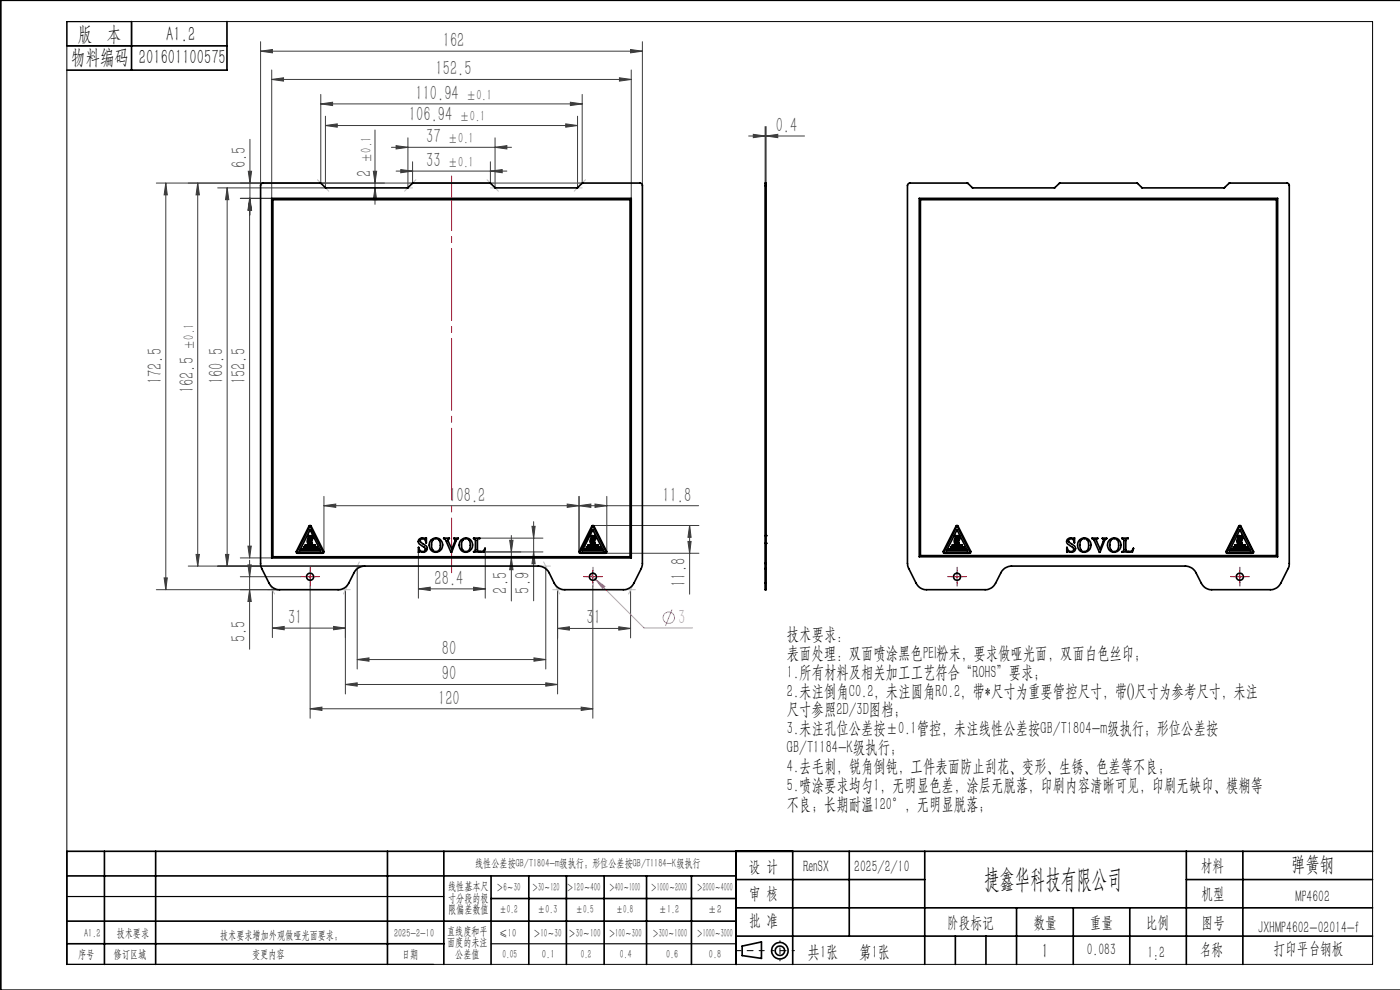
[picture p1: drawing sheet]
<svg xmlns="http://www.w3.org/2000/svg" width="297mm" height="210mm" viewBox="0 0 297 210" stroke-linecap="round" stroke-linejoin="round" font-family="sans-serif">
<g fill="none" stroke="#f0f" stroke-width=".21">
<path d="M125.2 121.8l11.4 11.4h10.3M126.3 122.9l2 1.5-.5 .5zM142.6 129.3l-1.4 3.5"/>
<circle cx="141.9" cy="131" r="1.2"/>
</g>
<g fill="none" stroke="#000" stroke-width=".35">
<path d="M14.2 9.7h34M27.9 4.6v10.3M48.2 4.6v10.3h-34M297.1 .1h-296.9v209.9h296.9M14.2 195.4h142M14.2 185.8h142M22.2 180.6v24M33 180.6v24M82.2 180.6v24M94.2 180.6v24M104.2 185.8v18.8M104.2 190.6h52"/>
<path d="M112.2 185.8v18.8M120.2 185.8v18.8M128.2 185.8v18.8M137.2 185.8v18.8M146.7 185.8v18.8M156.2 180.6v24M156.2 186.6h40M156.2 198.6h135M156.2 192.6h135M168.2 180.6v24M180.2 180.6v18M196.2 180.6v24"/>
<path d="M202.7 198.6v6M209.2 198.6v6M215.7 192.6v12M227.7 192.6v12M239.7 192.6v12M251.7 186.6h39.5M251.7 180.6v24M263.7 180.6v24M291.2 180.6h-277v24M14.2 200.2h80M157.4 200.7l4.1-.9v3.5l-4.1-.6z"/>
<circle cx="165.5" cy="201.7" r="1.74"/>
<circle cx="165.5" cy="201.7" r="1"/>
</g>
<g fill="none" stroke="#3c3c3c" stroke-width=".21">
<path d="M55.3 10.9l2.5-.4v.7zM55.3 8.8v30.6M55.3 10.9h81M57.6 16.9l2.5-.4v.7zM57.6 14.8v27.3h-6.6M57.6 16.9h76.3M131.4 16.5l2.5 .4-2.5 .3zM133.8 10.5l2.5 .4-2.5 .3zM133.9 14.8v27.3M136.3 8.8v30.6M33.2 38.8h90.4M35.2 38.8l.3 2.5h-.7z"/>
<path d="M35.2 38.8v86.3M41.9 38.8v81.3M41.9 38.8l.4 2.5h-.7zM46.2 39.9h22.9M48.2 39.9v80.2M48.2 39.9l.3 2.5h-.7zM52.7 36.3h.7l-.4 2.5zM53 29.6v16M68.1 22l2.5-.3v.7zM68.1 20v18.8M68.1 22h55.4M69 26.6l2.5-.3v.7z"/>
<path d="M69 24.7v15.2M69 26.6h53.5M79.2 36.3h.7l-.3 2.5zM79.6 27.6v15.7M79.6 39.9l.3 2.5h-.7zM83 31.2h25.5M84 30.9l2.5 .3-2.5 .4zM84 36.3h23.5M85 36l2.5 .3-2.5 .3zM86.5 29.2v10.7M87.5 34.3v4.5M104 36.3l2.5-.3v.6z"/>
<path d="M104 34.3v4.5M105 31.2l2.5-.3v.7zM105 29.2v10.7M120 26.3l2.5 .3-2.5 .4zM121 21.7l2.5 .3-2.5 .4zM122.5 24.7v15.2M123.5 20v18.8M158.8 28.8h11.9M159.8 28.5l2.5 .3-2.5 .4zM162.3 26.8v12M162.5 28.8l2.5-.3v.7zM162.5 26.8v12"/>
<path d="M53 42.1v76.2M53 42.1l.3 2.5h-.7zM53 42.1l.4 2.5h-.7zM41.6 117.6h.7l-.4 2.5zM47.8 117.6h.7l-.3 2.5zM51 118.3h6.6M52.6 115.8h.7l-.3 2.5zM52.6 119.8h.7l-.3 2.5zM53 118.8v18.9M68.7 107.3l2.5-.4v.7zM68.7 105.3v11.8M68.7 107.3h79.5"/>
<path d="M88.8 117.1v9.8M101.8 114.2h13.4M102.9 116.3v10.6M108.1 114.6h.7l-.3 2.5zM108.5 113.6v13.9M108.5 118.3l.3 2.6h-.7zM112.9 111.6h.6l-.3 2.6zM113.2 117.1l.3 2.5h-.6zM113.2 110.7v16.8M115.2 117.1h-12.5M120.3 106.9l2.5 .4-2.5 .3zM122.8 105.3v11.8"/>
<path d="M122.8 107.3l2.5-.4v.7zM125.8 111.5h22.5M126.2 106.9l2.5 .4-2.5 .3zM128.5 117.4h19.8M128.7 105.3v11.8M145.9 114.9h.7l-.3 2.5zM146.3 111.5l.3 2.5h-.7zM146.3 111.5v14.5M33.2 125.1h26.1M34.8 122.6h.7l-.3 2.5zM39.9 120.1h37.4M51 122.3h12.8"/>
<path d="M53 125.1l.3 2.5h-.7zM57.8 133.2l2.5-.3v.7zM57.8 125.1v10.1M57.8 133.2h15.5M65.8 124.3v28.1M70.8 132.9l2.5 .3-2.5 .4zM73.3 125.1v22.1M75.8 139.9l2.5-.3v.7zM75.8 120.1v21.8M75.8 139.9h40M88.8 124.9l2.5-.3v.7zM88.8 124.9h14.1"/>
<path d="M100.5 124.6l2.4 .3-2.4 .4zM113.3 139.6l2.5 .3-2.5 .4zM115.8 120.1v21.8M118.3 133.3l2.5-.3v.7zM118.3 125.1v22.1M118.3 133.3h15.5M125.8 124.3v28.1M131.3 133l2.5 .3-2.5 .4zM133.8 125.1v10.2M65.8 150.3l2.5-.3v.7zM65.8 150.3h60M73.3 145.2l2.5-.4v.7z"/>
<path d="M73.3 145.2h45M115.8 144.8l2.5 .4-2.5 .3zM123.3 150l2.5 .3-2.5 .4z"/>
</g>
<path d="M95.8 37.3v84.2" fill="none" stroke="#f00" stroke-width=".21" stroke-dasharray="15.2 1.3 1.3 1.3" stroke-dashoffset="3.6"/>
<g fill="none" stroke="#f00" stroke-width=".21" stroke-dasharray="15.2 1.3 1.3 1.3">
<path d="M64.5 122.3h-.7M65.8 121.1v-.8M65.8 123.6v.7M67 122.3h.8M124.5 122.3h-.7M125.8 121.1v-.8M125.8 123.6v.7M127 122.3h.8M201.8 122.3h-.8M203 121.1v-.8M203 123.6v.7M204.3 122.3h.7"/>
<path d="M261.8 122.3h-.8M263 121.1v-.8M263 123.6v.7M264.3 122.3h.7"/>
</g>
<path d="M64.5 122.3h2.5M65.8 121.1v2.5M124.5 122.3h2.5M125.8 121.1v2.5M201.8 122.3h2.5M203 121.1v2.5M261.8 122.3h2.5M263 121.1v2.5" fill="none" stroke="#f00" stroke-width=".21"/>
<path d="M162.1 201.7h-6" fill="none" stroke="#000" stroke-width=".21" stroke-dasharray="15.2 1.3 1.3 1.3" stroke-dashoffset="14.1"/>
<path d="M168.5 201.7h-4.8" fill="none" stroke="#000" stroke-width=".21" stroke-dasharray="15.2 1.3 1.3 1.3" stroke-dashoffset="14.7"/>
<path d="M165.5 199.6v4.2" fill="none" stroke="#000" stroke-width=".21" stroke-dasharray="15.2 1.3 1.3 1.3" stroke-dashoffset="15"/>
<path d="M14.2 4.6h13.7v5.1h-13.7zM14.2 190.2h80M14.2 204.6h77.8M104.2 200.2h52" fill="none" stroke="#000" stroke-width=".25"/>
<path d="M14.2 4.6h277v200h-277z" fill="none" stroke="#000" stroke-width=".21"/>
<g fill="none" stroke="#c0c0c0" stroke-width=".21">
<path d="M67.3 38.1l.8 .8M67.9 38.8h1.1M68.1 39.9h1M69 39.8l.7 .8M86.5 39.9h1M86.5 38.8h1.1M86.6 39.8l-.8 .8M88.2 38.1l-.7 .8M103.3 38.1l.8 .8M103.9 38.8h1.1M104 39.9h1.1M105 39.8l.7 .8"/>
<path d="M122.4 39.9h1.1M122.5 38.8h1.1M122.6 39.8l-.8 .8M124.2 38.1l-.8 .8M76.2 119.2l-1.1 2.3M115.3 119.2l1.2 2.3M56.8 125.1h2.5M57.1 123.7l1.1 2.3M71.7 125.1h2.6M74 123.7l-1.2 2.3M74.8 120.1h2.5M114.2 120.1h2.6"/>
<path d="M117.3 125.1h2.5M117.6 123.7l1.1 2.3M132.2 125.1h2.6M134.5 123.7l-1.2 2.3"/>
</g>
<g fill="#3c3c3c">
<path d="M70.8 132.9l2.5 .3-2.5 .4zM57.8 133.2l2.5-.3v.7z"/>
<path d="M85 36l2.5 .3-2.5 .3zM104 36.3l2.5-.3v.6zM84 30.9l2.5 .3-2.5 .4zM105 31.2l2.5-.3v.7zM69 26.6l2.5-.3v.7zM120 26.3l2.5 .3-2.5 .4zM75.8 139.9l2.5-.3v.7zM113.3 139.6l2.5 .3-2.5 .4zM73.3 145.2l2.5-.4v.7zM115.8 144.8l2.5 .4-2.5 .3zM118.3 133.3l2.5-.3v.7zM131.3 133l2.5 .3-2.5 .4z"/>
<path d="M68.1 22l2.5-.3v.7zM121 21.7l2.5 .3-2.5 .4z"/>
<path d="M55.3 10.9l2.5-.4v.7zM133.8 10.5l2.5 .4-2.5 .3zM65.8 150.3l2.5-.3v.7zM123.3 150l2.5 .3-2.5 .4zM88.8 124.9l2.5-.3v.7zM100.5 124.6l2.4 .3-2.4 .4z"/>
<path d="M57.6 16.9l2.5-.4v.7zM131.4 16.5l2.5 .4-2.5 .3z"/>
<path d="M68.7 107.3l2.5-.4v.7zM120.3 106.9l2.5 .4-2.5 .3z"/>
<path d="M34.8 122.6h.7l-.3 2.5zM35.2 38.8l.3 2.5h-.7zM79.6 39.9l.3 2.5h-.7zM79.2 36.3h.7l-.3 2.5zM113.2 117.1l.3 2.5h-.6zM112.9 111.6h.6l-.3 2.6z"/>
<path d="M52.6 115.8h.7l-.3 2.5zM53 42.1l.3 2.5h-.7zM53 42.1l.4 2.5h-.7zM52.7 36.3h.7l-.4 2.5z"/>
<path d="M48.2 39.9l.3 2.5h-.7zM47.8 117.6h.7l-.3 2.5zM41.9 38.8l.4 2.5h-.7zM41.6 117.6h.7l-.4 2.5zM52.6 119.8h.7l-.3 2.5zM53 125.1l.3 2.5h-.7zM108.1 114.6h.7l-.3 2.5zM108.5 118.3l.3 2.6h-.7z"/>
<path d="M145.9 114.9h.7l-.3 2.5zM146.3 111.5l.3 2.5h-.7z"/>
<path d="M122.8 107.3l2.5-.4v.7zM126.2 106.9l2.5 .4-2.5 .3z"/>
<path d="M159.8 28.5l2.5 .3-2.5 .4zM162.5 28.8l2.5-.3v.7z"/>
</g>
<path d="M126.3 122.9l2 1.5-.5 .5z" fill="#f0f"/>
<g fill="none" stroke="#000" stroke-width=".35">
<path d="M55.4 39l.4-.2h12.2l1.1 1.1h17.4l1.1-1.1h16.4l1.1 1.1h17.4l1.1-1.1h12.2a.49 .49 0 0 1 .5 .6v80.4l-.3 .8-1.5 3.1a2.4 2.4 0 0 1-2.3 1.4h-12.4a2.4 2.4 0 0 1-2.2-1.4l-1.1-2.2a2.62 2.62 0 0 0-2.3-1.4h-36.9a2.51 2.51 0 0 0-2.2 1.4l-1.1 2.2a2.4 2.4 0 0 1-2.3 1.4h-12.4a2.4 2.4 0 0 1-2.2-1.4l-1.6-3.1-.2-.8v-80.5zM162.3 39.4v-.6h.2v.6M162.3 39.4h.2M162.3 39.4v80.1M162.5 39.4v80.1M192.7 39l.3-.2h12.2l1.1 1.1h17.4l1.1-1.1h16.4l1.1 1.1h17.4l1.1-1.1h12.2a.49 .49 0 0 1 .5 .6v80.4l-.2 .7-1.6 3.2a2.4 2.4 0 0 1-2.2 1.4h-12.4a2.4 2.4 0 0 1-2.3-1.4l-1.1-2.2a2.51 2.51 0 0 0-2.2-1.4h-36.9a2.51 2.51 0 0 0-2.3 1.4l-1.1 2.2a2.4 2.4 0 0 1-2.2 1.4h-12.4a2.4 2.4 0 0 1-2.3-1.4l-1.6-3.2-.2-1v-80.1zM57.6 42.1h76.3v76.2h-76.3zM57.9 42.4h75.8v75.7h-75.8zM195 42.1h76v76h-76zM195.3 42.4h75.5v75.5h-75.5zM64 116.4h3.6v.2h-3.6zM64.4 116h2.8v.2h-2.8z"/>
<path d="M64.8 115.6h2.1v.1h-2.1zM65.3 113.6h.1M65.3 113.6a.56 .56 0 0 1 0 1l.1 .6-.2-.3 .1-.5M65.3 114.4h.1M65.3 113.6v.8M65.6 111.5h.4l2.7 5.5v.3h-5.8l-.1-.3zM65.7 113.6a.56 .56 0 0 1 0 1l.1 .6a.58 .58 0 0 1 0-1zM65.7 114.4h.1M65.7 111.7l.2 .1 2.6 5.2-.1 .2-5.3-.1zM65.8 112.4l2.2 4.4h-4.4zM66.1 113.6a.56 .56 0 0 1 0 1l.1 .6a.58 .58 0 0 1 0-1zM66.1 114.4h.1"/>
<path d="M88.9 114.4a1.75 1.75 0 0 1 1.4-.2l.2-.1v1a.84 .84 0 0 0-1.2-.7l-.2 .5 .9 .6a.87 .87 0 0 1 .5 1.2 .87 .87 0 0 1-1.3 .3h-.3l-.1 .1v-1a.85 .85 0 0 0 .5 .8 .85 .85 0 0 0 .9-.2l-.2-.6-.9-.6a.76 .76 0 0 1-.2-1.1zM91.8 114.5a.93 .93 0 0 1 1.1-.2 .93 .93 0 0 1 .5 1 1.21 1.21 0 0 1-1.1 1.7 1.63 1.63 0 0 1-.5-2.5zM94.1 114.2h1.2l-.3 .1v.3l.8 1.9 .7-1.7a.39 .39 0 0 0-.2-.6l.9 .1-.4 .4-1 2.4h-.1l-1.2-2.7zM98.3 114.4a.92 .92 0 0 1 1.1 0 .92 .92 0 0 1 .4 .9 1.21 1.21 0 0 1-1.1 1.7 1.6 1.6 0 0 1-.4-2.6zM100.5 114.2h1.3l-.5 .3v2.3a1.03 1.03 0 0 0 1.6-.5l-.2 .8h-2.2l.4-.3v-2.3l-.1-.2zM124 116.4h3.6v.2h-3.6zM124.4 116h2.8v.2h-2.8zM124.8 115.6h2.1v.1h-2.1zM125.3 113.6h.1M125.3 113.6a.56 .56 0 0 1 0 1l.1 .6-.2-.3 .1-.5M125.3 114.4h.1M125.3 113.6v.8"/>
<path d="M125.6 111.5h.4l2.7 5.5v.3l-5.6 .1-.3-.2zM125.7 113.7v-.1a.56 .56 0 0 1 0 1l.1 .6a.58 .58 0 0 1 0-1zM125.7 111.8h.2l2.6 5.3h-5.5zM125.7 114.4h.1M125.8 112.4l2.2 4.4h-4.5zM126.1 113.6a.56 .56 0 0 1 .1 1v.6a.58 .58 0 0 1 0-1zM126.1 114.4h.1M162.3 113.6h.1M162.3 115.2h.1M162.3 119.5v1.1M162.3 119.5h.2M162.5 115.2h.1"/>
<path d="M162.5 113.6h.1M162.5 119.5v1.1M201.2 116.4h3.7v.2h-3.7zM201.7 116h2.8v.2h-2.8zM202 115.6h2.1v.1h-2.1zM202.5 113.6a.57 .57 0 0 1 .1 1l.1 .6h-.2v-.8M202.5 113.6l.1 .8M202.5 113.6h.1M202.5 114.4h.1M202.8 111.5h.4l2.8 5.5-.2 .3-5.5 .1-.2-.2zM202.9 111.8h.3l2.5 5.3h-5.4zM202.9 113.7l.1-.1a.56 .56 0 0 1 0 1l.1 .6a.58 .58 0 0 1-.1-1z"/>
<path d="M203 114.4h.1M203 112.4l2.2 4.4h-4.4zM203.3 113.7l.1-.1a.56 .56 0 0 1 0 1l.1 .6a.58 .58 0 0 1-.1-1zM203.4 114.4h.1M226.4 114.4a1.44 1.44 0 0 1 1.4-.1l.2-.2-.1 1a.65 .65 0 0 0-.4-.8 .65 .65 0 0 0-.8 .4l.2 .4a1.75 1.75 0 0 1 1.2 1.5 1.37 1.37 0 0 1-1.7 .4l-.1 .1v-1a.85 .85 0 0 0 .5 .8 .85 .85 0 0 0 1-.2l-.3-.6-.8-.6a.7 .7 0 0 1-.3-1.1zM229.4 114.5a.91 .91 0 0 1 1.1-.2 .91 .91 0 0 1 .4 1 1.18 1.18 0 0 1-1 1.7 1.63 1.63 0 0 1-.5-2.5zM231.7 114.2h1.2l-.4 .2 .9 2.1 .7-1.7a.39 .39 0 0 0-.2-.6l.9 .1-.5 .4-.9 2.4h-.2l-1.1-2.6zM235.7 114.5a.93 .93 0 0 1 1.1-.2 .93 .93 0 0 1 .5 1 1.21 1.21 0 0 1-1.1 1.7 1.63 1.63 0 0 1-.5-2.5zM238 114.2h1.3l-.5 .3v2.3a1.03 1.03 0 0 0 1.6-.5l-.2 .8h-2.2l.4-.3v-2.3v-.2zM261.2 116.4h3.7v.2h-3.7zM261.7 116h2.8v.2h-2.8zM262 115.6h2.1v.1h-2.1z"/>
<path d="M262.5 113.6a.56 .56 0 0 1 .1 1v.6l-.2-.3 .1-.5M262.5 114.4h.1M262.5 113.6v.8M262.5 113.6h.1M262.9 111.5h.3l2.8 5.5-.1 .3-5.6 .1-.2-.2v-.2zM262.9 113.6a.56 .56 0 0 1 .1 1v.6a.58 .58 0 0 1 0-1zM262.9 114.4h.1M263 111.7l.2 .1 2.5 5.1-.1 .3-5.3-.1zM263 112.4l2.3 4.4h-4.5zM263.3 113.6h.1a.68 .68 0 0 1 0 1.2l.1 .4a.61 .61 0 0 1 0-1zM162.3 123.7v1.4h.2v-1.4M162.3 120.6h.2"/>
<path d="M162.3 120.6v3.1M162.3 123.7h.2M162.5 120.6v3.1"/>
<circle cx="92.5" cy="115.6" r="1.47"/>
<circle cx="98.9" cy="115.6" r="1.47"/>
<circle cx="230.1" cy="115.7" r="1.5"/>
<circle cx="236.4" cy="115.7" r="1.5"/>
<circle cx="65.8" cy="122.4" r=".75"/>
<circle cx="125.8" cy="122.3" r=".75"/>
<circle cx="203" cy="122.3" r=".74"/>
<circle cx="263" cy="122.4" r=".75"/>
</g>
<text font-size="5.6" x="208.8" y="188.3">捷鑫华科技有限公司</text>
<g font-size="4.4">
<text x="16.5" y="8.6">版 本</text>
<text x="35.3" y="8.6">A1.2</text>
<text x="15.1" y="13.7">物料编码</text>
<text x="29.5" y="13.7">201601100575</text>
<text x="273.9" y="184.7">弹簧钢</text>
<text x="221" y="203.2">1</text>
</g>
<g font-size="4.4" fill="#3c3c3c">
<text x="93.9" y="10">162</text>
<text x="92.4" y="16">152.5</text>
<text x="88.1" y="21.1">110.94</text>
<text x="86.8" y="25.7">106.94</text>
<text x="164.6" y="28">0.4</text>
<text x="52.2" y="35.7" transform="rotate(-90 52.2 35.7)">6.5</text>
<text x="90.4" y="30.4">37</text>
<text x="90.4" y="35.4">33</text>
<text x="78.7" y="37.6" transform="rotate(-90 78.7 37.6)">2</text>
<text x="34.3" y="81.5" transform="rotate(-90 34.3 81.5)">172.5</text>
<text x="41.1" y="83.4" transform="rotate(-90 41.1 83.4)">162.5</text>
<text x="47.3" y="81.5" transform="rotate(-90 47.3 81.5)">160.5</text>
<text x="52.1" y="81.5" transform="rotate(-90 52.1 81.5)">152.5</text>
<text x="95.3" y="106.4">108.2</text>
<text x="140.5" y="106.4">11.8</text>
<text x="92.2" y="124">28.4</text>
<text x="107.6" y="125.9" transform="rotate(-90 107.6 125.9)">2.5</text>
<text x="112.3" y="125.9" transform="rotate(-90 112.3 125.9)">5.9</text>
<text x="145.4" y="124.5" transform="rotate(-90 145.4 124.5)">11.8</text>
<text x="52.1" y="136.2" transform="rotate(-90 52.1 136.2)">5.5</text>
<text x="61.1" y="132.3">31</text>
<text x="124.4" y="132.4">31</text>
<text x="93.7" y="139">80</text>
<text x="92.9" y="149.5">120</text>
<text x="93.7" y="144.3">90</text>
</g>
<text font-size="4.4" fill="#f0f" x="143.9" y="132.3">3</text>
<g font-size="3.8">
<text x="166.9" y="135.8">技术要求：</text>
<text x="166.9" y="139.8">表面处理：双面喷涂黑色PEI粉末，要求做哑光面，双面白色丝印；</text>
<text x="166.9" y="143.8">1.所有材料及相关加工工艺符合“ROHS”要求；</text>
<text x="166.9" y="147.8">2.未注倒角C0.2，未注圆角R0.2，带*尺寸为重要管控尺寸，带()尺寸为参考尺寸，未注</text>
<text x="166.9" y="151.8">尺寸参照2D/3D图档；</text>
<text x="166.9" y="155.8">3.未注孔位公差按±0.1管控，未注线性公差按GB/T1804-m级执行；形位公差按</text>
<text x="166.9" y="159.8">GB/T1184-K级执行；</text>
<text x="166.9" y="163.8">4.去毛刺，锐角倒钝，工件表面防止刮花、变形、生锈、色差等不良；</text>
<text x="166.9" y="167.8">5.喷涂要求均匀1，无明显色差，涂层无脱落，印刷内容清晰可见，印刷无缺印、模糊等</text>
<text x="166.9" y="171.8">不良；长期耐温120°，无明显脱落；</text>
<text x="171.3" y="203.2">共1张</text>
<text x="182.3" y="203.2">第1张</text>
</g>
<g font-size="3.5">
<text x="158.9" y="184.9">设 计</text>
<text x="170.4" y="184.9">RenSX</text>
<text x="181.2" y="184.9">2025/2/10</text>
<text x="254.7" y="184.7">材料</text>
<text x="158.9" y="190.8">审 核</text>
<text x="254.9" y="190.7">机型</text>
<text x="274.8" y="191.3">MP4602</text>
<text x="158.9" y="196.5">批 准</text>
<text x="200.9" y="196.9">阶段标记</text>
<text x="219.3" y="196.9">数量</text>
<text x="231.2" y="196.9">重量</text>
<text x="243.1" y="196.9">比例</text>
<text x="254.9" y="196.9">图号</text>
<text x="266.9" y="197.9">JXHMP4602-02014-f</text>
<text x="230.6" y="202.5">0.083</text>
<text x="243.4" y="203.2">1:2</text>
<text x="254.5" y="202.5">名称</text>
<text x="270.2" y="202.4">打印平台钢板</text>
</g>
<g font-size="3.1" fill="#3c3c3c">
<text x="98.9" y="21.1">±0.1</text>
<text x="97.5" y="25.7">±0.1</text>
<text x="78.7" y="34.6" transform="rotate(-90 78.7 34.6)">±0.1</text>
<text x="95" y="30.4">±0.1</text>
<text x="95" y="35.4">±0.1</text>
<text x="41.1" y="74.2" transform="rotate(-90 41.1 74.2)">±0.1</text>
</g>
<g font-size="2.5">
<text x="100.8" y="184">线性公差按GB/T1804-m级执行；形位公差按GB/T1184-K级执行</text>
<text x="95.1" y="188.8">线性基本尺</text>
<text x="95.1" y="191.3">寸分段的极</text>
<text x="105.3" y="189.1">＞6～30</text>
<text x="112.9" y="189.1">＞30～120</text>
<text x="120.2" y="188.9">＞120～400</text>
<text x="129.2" y="188.9">＞400～1000</text>
<text x="138.1" y="189.1">＞1000～2000</text>
<text x="147.8" y="189.1">＞2000～4000</text>
<text x="95.1" y="193.8">限偏差数值</text>
<text x="105.9" y="193.8">±0.2</text>
<text x="114.1" y="193.8">±0.3</text>
<text x="122.2" y="193.8">±0.5</text>
<text x="130.7" y="193.8">±0.8</text>
<text x="139.8" y="193.8">±1.2</text>
<text x="150.2" y="193.8">±2</text>
<text x="16.6" y="203.2">序号</text>
<text x="17.9" y="198.8">A1.2</text>
<text x="24.2" y="203.2">修订区域</text>
<text x="24.8" y="198.8">技术要求</text>
<text x="46.7" y="199.2">技术要求增加外观做哑光面要求；</text>
<text x="53.5" y="203.2">变更内容</text>
<text x="83.6" y="198.7">2025-2-10</text>
<text x="85.3" y="203.2">日期</text>
<text x="94.8" y="198.3">直线度和平</text>
<text x="94.8" y="200.7">面度的未注</text>
<text x="96.6" y="203.2">公差值</text>
<text x="105.9" y="198.7">≤10</text>
<text x="106.6" y="203.2">0.05</text>
<text x="113.2" y="198.7">＞10～30</text>
<text x="115" y="203.2">0.1</text>
<text x="120.6" y="198.7">＞30～100</text>
<text x="123.2" y="203.2">0.2</text>
<text x="129.1" y="198.7">＞100～300</text>
<text x="131.5" y="203.2">0.4</text>
<text x="138.4" y="198.7">＞300～1000</text>
<text x="141.3" y="203.2">0.6</text>
<text x="147.8" y="198.7">＞1000～3000</text>
<text x="150.4" y="203.2">0.8</text>
</g>
</svg>
